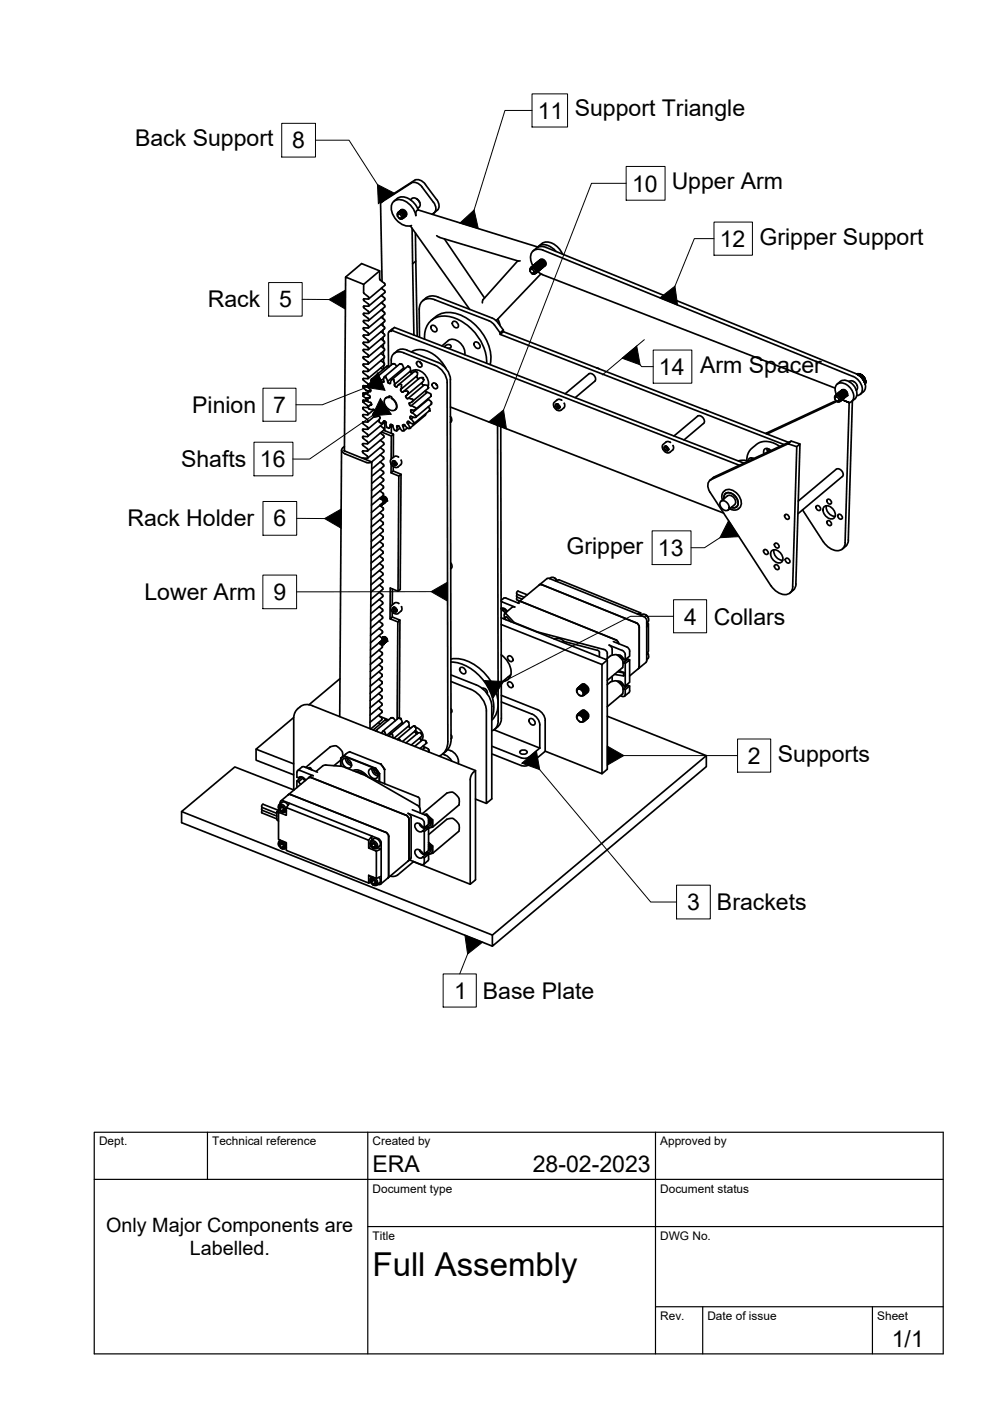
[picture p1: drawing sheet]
<svg xmlns="http://www.w3.org/2000/svg" width="210mm" height="297mm" viewBox="0 0 210 297" stroke-linecap="round" stroke-linejoin="round" font-family="sans-serif">
<!-- layer: Visible -->
<g fill="none" stroke="#000" stroke-width=".36">
<path d="M87.2 38.8a1.92 1.92 0 0 1 2.3 .9M87.9 38.3l-7.2 4.7 6.5-4.2M87.9 38.2a1.92 1.92 0 0 1 2.3 .9l2.4 3.2M89.5 39.7l2.4 3.2M73.3 58.7l3.4-2.8 3.8 1.5v1.8l1 .9M80.5 57.4l-3.4 2.9M80.7 43l.3 16.7M83.5 42.7a2.56 2.56 0 0 1 4 0l.7 .9 .5 .9M84.2 45.4l.3-.4 .7 .1 .4 .7-.2 .5M84.3 45.9l-.1-.5 .3-.2 .3-.1 .4 .3 .3 .7-.1 .3h-.5M84.4 45.5a.5 .5 0 0 1 .6 .1 .5 .5 0 0 1-.1 .7 .61 .61 0 0 1-.5-.8zM84.4 45a.86 .86 0 0 1 1 .3 .86 .86 0 0 1 .1 .9"/>
<path d="M84.4 45v.1M84.5 45l.5-.2 .6 .4 .2 .5-.2 .5M84.6 44.9a.85 .85 0 0 1 .9 .2 .85 .85 0 0 1 .2 1M84.6 46.2l.4 .2 .3-.5v.4l-.4 .1M84.7 44.9l.5-.2 .6 .4 .2 .6-.3 .3M84.8 44.8a.86 .86 0 0 1 .9 .2 .86 .86 0 0 1 .1 1M84.8 46.3l.1 .1M84.8 44.8h-.1M84.8 44.7l.6-.1 .5 .4 .2 .5-.2 .4M84.9 44.7a.86 .86 0 0 1 .9 .2 .86 .86 0 0 1 .2 .9M85 44.5h.1M85.1 44.5a.84 .84 0 0 1 .9 .3 .84 .84 0 0 1 .1 1"/>
<path d="M85.3 44.4l-.3 .2M85.3 45.9l-.1 .4M86.1 45.7h.1M87 47.9l12.6 17.7M87.3 42.1l-.3 .3M87.3 42.1a1.28 1.28 0 0 1 1.4 .4 1.28 1.28 0 0 1 .2 1.4M87.4 48.4l.4 22.6M88.1 49.4l.4 21.9M88.2 55.4l-.7 .5M88.2 45.7a4 4 0 0 0-4-3.3 1.83 1.83 0 0 0-1.1 2.5 4.1 4.1 0 0 0 3.7 3l.5-.1M88.3 42.2l.7 .7M88.7 44.5l-.5 .4v.8"/>
<path d="M88.7 44.5l25.3 7.9M88.9 43.9l-.4 .3M89 42.9h.1M91.9 42.9a1.57 1.57 0 0 1-.3 2.5M92.6 50l.6 .3M92.6 42.3a1.78 1.78 0 0 1 .1 2.3M92.7 44.6l-.7 .5M93.2 50.3l16.7 5h.4M94.2 50.6l8.5 12.6M109.8 55.3l-7.4 8.2M112.4 57.2l.2-.5 .7 .1 .4 .7v.3l-.2 .2M112.4 57.5v-.3l.2-.4 .7 .3 .3 .5-.1 .4-.2 .1-.5-.1"/>
<path d="M112.4 57.5v.1M112.5 57.2a.5 .5 0 0 1 .6 .1 .5 .5 0 0 1-.1 .7 .61 .61 0 0 1-.5-.8zM112.5 56.8h.1M112.5 56.8a.84 .84 0 0 1 1 .2 .84 .84 0 0 1 .1 .9M112.6 56.7l.5-.2 .5 .3 .3 .6-.2 .4M112.7 56.6a.87 .87 0 0 1 .9 .2 .87 .87 0 0 1 .2 1M112.7 56.6h.1M112.7 57.9l.5 .1M112.8 56.6l.4-.2 .7 .4 .2 .4-.2 .5M112.8 58h.1M112.9 56.5a.86 .86 0 0 1 .9 .2 .86 .86 0 0 1 .2 .9M112.9 56.5h-.1"/>
<path d="M112.9 56.4l.6-.1 .5 .3 .2 .5-.2 .5M113 56.4a2.33 2.33 0 0 1 .3-3.4 2.17 2.17 0 0 1 1.8 0l65.8 26.8a2.95 2.95 0 0 1 1.8 3.4l-.6 .6-.4 .1M113 56.4a.87 .87 0 0 1 1 .2 .87 .87 0 0 1 .1 .9M113 56.4h.1M113 53.2a2.21 2.21 0 0 1 2.8-.7l65.7 26.8a2.87 2.87 0 0 1 1.8 3.5l-.2 .2M113.1 56.3l.4-.2 .6 .3 .3 .5-.2 .5M113.2 56.2a.84 .84 0 0 1 .9 .2 .84 .84 0 0 1 .2 1M113.3 56.2l.4-.2 .5 .3 .4 .5-.3 .5M113.3 56.1a.87 .87 0 0 1 1 .2 .87 .87 0 0 1 .1 .9M113.3 56.1h.1M113.4 57.7l-.1 .4-.5-.1M113.4 57.7l-.1 .3"/>
<path d="M113.4 57.7l-.2 .3M113.4 56l.5-.1 .5 .3 .3 .5-.2 .5M113.5 56a.86 .86 0 0 1 .9 .2 .86 .86 0 0 1 .2 .9M113.5 56h.1M113.6 55.9l.5-.2 .5 .4 .3 .5-.2 .4M113.6 55.8a.87 .87 0 0 1 1 .2 .87 .87 0 0 1 .2 1M113.7 55.8l.5-.2 .6 .3 .2 .5-.2 .5M113.8 55.7a.84 .84 0 0 1 1 .2 .84 .84 0 0 1 .1 1M113.8 57.8h.1M113.9 55.6l.5-.1 .5 .2 .3 .6-.2 .5M114 55.5a.87 .87 0 0 1 .9 .3 .87 .87 0 0 1 .2 .9M114 57.6l-.1 .1"/>
<path d="M114 55.5v.1M114 52.4a2.25 2.25 0 0 1 3.1 .2l.8 .7M114 57.6l1 .6 62.1 24.1M114 55.5l.6-.2 .5 .3 .2 .5-.2 .5M114.1 55.4h.1M114.1 55.4a.84 .84 0 0 1 1 .2 .84 .84 0 0 1 .1 1M114.1 57.5h.1M114.2 52.2a2.5 2.5 0 0 1 3.8 0l.7 .8 .6 .9M114.2 55.4l.5-.2 .6 .4 .2 .4-.2 .5M114.3 55.3a.87 .87 0 0 1 .9 .2 .87 .87 0 0 1 .2 .9M114.3 55.3h.1M114.4 55.2l.5-.1 .6 .4 .2 .4-.2 .5"/>
<path d="M114.4 55.2a.84 .84 0 0 1 1 .2 .84 .84 0 0 1 .1 .9M114.4 57.2v.1M114.5 55.1a.81 .81 0 0 1 1 .2 .81 .81 0 0 1 .1 1M114.6 55l-.1 .1M114.6 57.1h.1M114.7 58.1l-9.5 9.9M114.8 57h-.1M115.1 56.7h.1M115.4 56.4v.1M115.7 56.2h-.1M77 75.7v.1M77 77.3v.1"/>
<path d="M77 77.4l.1 .2M77 75.8l.1 .2M77.1 78.7l-.1 .3 1 .8 .1 .4h-1l-.1 .2M77.1 77.6l.9 .6 .1 .4M77.1 62v-1.7l-3.8-1.6-.3 36.9M77.1 62l.1 .2M77.1 77.2l-.1 .1M77.1 76l.9 .7 .1 .4-1 .1M77.2 71l-.1 .3 .9 .8M77.2 69.9l.8 .7 .2 .3-1.1 .1M77.2 68.4l.8 .7M77.2 62.2l1 .9"/>
<path d="M78 75.2l.1 .4-1.1 .1M78 72.6l-.9-.1-.1 .2 .1 .3 1 .7v.3M78 72.1l.1 .4M78 69.5h-.9v.4M78 69l.1 .4M78.1 67.5v.5h-1l.1 .3M78.1 64.4l.1 .5h-1l-.1 .1 .1 .3 .9 .8 .1 .3M78.1 78.6l-1 .1M78.1 74l-1.1 .2 .1 .3 .9 .7M78.1 72.5l-.1 .1M78.2 69.4l-.2 .1M78.2 66.3l-.1 .2-.9-.1-.2 .1 .2 .3 .9 .7"/>
<path d="M78.2 63.1l-.1 .3-.9-.1-.1 .2 .1 .3 .9 .6M80.1 79.8l-.2 .2 .1 .7a.34 .34 0 0 1 .2 .3 .34 .34 0 0 1-.3 .3l-.2-.1M80.2 79.8l.6 .9 .5-.5M80.2 79.8h.1M80.7 78l.5 .3M80.8 74.9l.6 .5M80.8 71.8l.6 .5M80.8 73.4l.6 .5M80.8 68.8l.6 .5M80.8 70.3l.6 .5M80.8 65.7l.7 .6 .1 .3-3.5 2.9M80.8 67.3l.6 .4"/>
<path d="M80.8 62.6l.8 .7M80.8 64.2l.8 .5v.4l-3.5 2.9M80.9 61.1l.6 .5M81 61v.2M81.1 62.5v.3M81.1 64v.4M81.1 65.5v.4M81.2 67v.5M81.2 68.5v.6M81.2 70v.6M81.2 71.5v.7M81.3 73v.8"/>
<path d="M81.3 74.5v.8M81.3 76v.9l-.5-.4M81.3 77.5l.1 .7M81.4 75.4l.1 .2M81.4 76.9l.1 .2M81.4 72.3l.1 .5-3.4 2.9M81.4 73.9l.1 .3M81.4 69.2l.1 .5M81.4 70.8l.1 .4M81.5 67.7l.1 .2M81.5 75.6v.2M81.5 77.1v.2"/>
<path d="M81.5 69.7l-3.4 2.9M81.5 71.3l-3.4 2.8M81.5 60l.1 .2M81.5 61.6l.1 .2M81.5 75.8l-3.4 2.9M81.5 77.3l-3.5 2.9M81.5 74.2l-3.4 3M81.6 67.9l-.1 .2M81.6 62l-3.5 2.9M81.6 68.1l-3.5 2.9M81.6 63.3l-.1 .3-3.4 2.8M81.6 60.2v.2"/>
<path d="M81.6 61.8v.2M81.6 60.4l-3.4 3M81.6 62h.1M81.6 79.8l-.2 .2v.9a.29 .29 0 0 1-.3 .1 .29 .29 0 0 1-.2-.1M82.1 77.6h.2l.2 .2M82.1 77.6l-3.4 2.8a.78 .78 0 0 0 .3 1l.2 .4M82.1 77.6l-.1 .1M82.4 77.6l-.1-6.9 .3-.4h.4v-.3l73.8 28.6M83 77.4a2.32 2.32 0 0 1 .9-2.7l1.1-.1 .6 .2 6.6 2.6a4.4 4.4 0 0 1 2.6 3.7l.2 76.1a3.1 3.1 0 0 1-1.9 3.1M83 70l.6-.6 74.1 28.8M83.2 77.2h.1M83.2 77.2l-3.2 2.7"/>
<path d="M83.4 69.6l-.9 .7M83.4 77.1h.3l.4 .6M83.5 77.1l-.3 .1M84.2 74.4l-.7 .6M84.8 77.1v.1M84.8 77.1l.3 .1M84.8 77.1l-3.3 2.8M85 77.2l.3 .1 .3 .7-3.4 2.9-.4-1.1M85.6 78v.2M85.6 78.2l.1 .1M86.3 74.2l6.5 2.6M86.3 74.2a2.05 2.05 0 0 0-2.1 .2"/>
<path d="M86.5 77.6l.3 .2M86.5 77.7l-3.4 2.8M86.7 77.8a.47 .47 0 0 1 .4 .7v.1l-3.4 2.9-.2-1M87.1 78.6l.1 .4M87.1 78.9a2.05 2.05 0 0 1 3.1 .7 2.55 2.55 0 0 1 .6 2.3M87.1 79l.3 .2M87.2 79h.1M87.2 74.6l.6-.3 1.1-.2 1 .1 1.1 .4 1.8 1.3 .9 .9 .9 1.3M87.4 79.2h.1M88.1 78.7l.4 .3M88.2 78.8l-.1-.1-.3 .1-3.4 2.9M88.3 78.9h.1"/>
<path d="M88.3 78.9a.45 .45 0 0 1 .1 .8l-3.4 2.8 .1-.9M88.4 76.7a.69 .69 0 0 1 .9 .2 .69 .69 0 0 1-.1 1 .83 .83 0 0 1-.8-1.2zM88.4 79.7l-.1 .2 .3 .3M88.9 65.5v6M88.9 65.6a2.15 2.15 0 0 1 3.3-2.1l11.8 4.7 .6 .4 1.4 2M89.1 76.8l.3 .4M90 71.9a4.2 4.2 0 0 1 5.4-4.8 10.6 10.6 0 0 1 7.8 9.9M91.5 69a.85 .85 0 0 1 .9 .3 .85 .85 0 0 1 .1 1 .85 .85 0 0 1-.9-.3 .85 .85 0 0 1-.1-1zM92.4 67.2l-1 .7M92.4 67.2a5.5 5.5 0 0 1 6.3 .1 10.6 10.6 0 0 1 5.4 9.1l-.2 .9M92.8 63l11.9 4.6 .8 .8 1.2 1.6v.3l60.5 23.5M92.8 63l-.9-.3a2.56 2.56 0 0 0-2.3 1.1"/>
<path d="M92.9 76.8a4.4 4.4 0 0 1 2.6 3.7M93.7 73.3l1.4-1.1a2.31 2.31 0 0 1 3 1.2 2.5 2.5 0 0 1 .4 1.8M94.4 73.6v-.3l.4-.2 .7 .1 .2 .2-.2 .3-.6 .1M96.1 68.2a.85 .85 0 0 1 .9 .3 .85 .85 0 0 1 0 1 .85 .85 0 0 1-.9-.4 .85 .85 0 0 1 0-.9zM100.7 72.5a.85 .85 0 0 1 .9 .4 .85 .85 0 0 1 0 .9 .85 .85 0 0 1-.9-.3 .85 .85 0 0 1 0-1zM102.4 63.5l-.1 .7M105.5 67.7l.5 1.3M106 70.9l60.2 23.3M106.7 70l-.7 .6v.3l.7-.6M126.5 78l.5 .2M181.7 79.3a1.65 1.65 0 0 1 1.7 2.1M181.7 79.3h.1"/>
<path d="M181.7 79.4l.2-.1zM181.8 79.3h-.1M181.8 79.3h.1M181.9 79.3h-.1M181.9 79.3h.2l-.2 .1M181.9 79.3l-.1 .1M181.9 79.3h.1M182 79.3h.1M182.1 79.6l.2-.3zM182.1 79.3h.1M182.1 79.3l-.2 .1M182.1 79.6l.3-.2z"/>
<path d="M182.2 79.3l-.2 .2M182.2 79.3h.1M182.2 79.3l-.2 .2 .3-.2M182.3 79.3h.1M182.3 79.3v.1M182.3 79.7l.3-.2zM182.3 79.4h.1M182.3 79.3l.2 .1M182.4 79.4l-.2 .2M182.4 79.4h.1M182.5 79.4l-.3 .2M182.5 79.4h.1"/>
<path d="M182.5 79.9l.3-.2zM182.5 79.4l-.3 .3M182.5 79.4v.1M182.5 79.4l-.2 .3M182.6 79.5h.1M182.6 79.4v.1M182.6 79.5l-.2 .3M182.6 79.5l.1 .1M182.7 79.5h.1M182.7 79.6l-.3 .2M182.7 79.5l.7 .8M182.7 79.5l.1 .1"/>
<path d="M182.8 79.6l-.4 .2M182.8 79.6l-.3 .3M182.8 79.6v.1M182.8 79.6h.1M182.9 79.7h.1M182.9 79.7l-.3 .3 .3-.3M182.9 79.7l-.3 .3M182.9 79.7l.1 .1M182.9 79.7v.1M183 79.8l-.4 .2M183 79.8l-.4 .3M183 79.8h.1"/>
<path d="M183 79.8l-.3 .3M183 79.8l-.3 .3 .3-.2M183 79.8l.1 .1M183.1 79.9l-.3 .3M183.1 79.9l-.3 .3 .3-.3 .1 .1M183.1 79.9l.1 .1M183.2 80v.1M72.4 95.4l-.4 56.5M73 94.6a.79 .79 0 0 0-.6 .9 .79 .79 0 0 0 .7 .7M73 95.5l-.1 .1 5.9 2.3M73.1 96.2l4.6 1.9h.6l.5-.2M76.9 91.1v.1"/>
<path d="M76.9 92.6v.1M76.9 92.7l.1 .2M76.9 91.2l1.1 1.1-.1 .2h-.9M76.9 89.6l.1 .3 1 .8M76.9 88v.1M76.9 88.1l1.1 1.1-.1 .3h-.9M76.9 84.9v.2M76.9 85l.1 .2M76.9 81.9v.1M77 82l.1 .2M77 80.4l1 1 .1 .3M77 92.9l1 .9"/>
<path d="M77 92.5l-.1 .1M77 85.3l.6-.4 1 .4 .2 .4M77 89.4l-.1 .2M77 87.9l-.1 .1M77 86.4l-.1 .1 .1 .3 .9 .7 .1 .3-1 .1M77 84.8l-.1 .1M77 83.7l-.1 .3 1.1 .8h-1M77.1 81.8l-.1 .1M77.1 82.2l.9 .7 .1 .3-1.1 .1 .1 .4M77.1 81.8h.9M77.5 84.9l-.5 .4 .9 .7M77.5 83.3l.8 .5"/>
<path d="M77.5 83.3l-.5 .4M77.5 81.8l-.4 .4M77.6 81.8l-.6 .5M77.6 83.4l-.7 .6M77.8 81.8h.1M77.8 81.8l.5 .6a.38 .38 0 0 1 .3 .3 .38 .38 0 0 1-.1 .4l-.3-.1M77.9 86l.1 .4h-1M78 93.8l-.1 .3-1 .1 .1 .3 1 .7-.1 .4h-.9l-.1 .1 .1 .3 .9 .8 .1 .2-1.1 .2M78 90.7l-.1 .3-1 .1M78 86.4l.3 .3 .8 .1M78 81.5l.7 .3 .4-.3M78.1 81.7l-.1 .1"/>
<path d="M78.3 83.8l.2 .5-.4 .1M78.4 84.1l-.3 .3h-.5M78.6 82.6l-.4 .4-.7-.2M78.7 85.9h-.2M78.7 81.8l.1 .1M78.7 85.6l-.5 .5M78.8 85.7l-.8 .5M78.8 85.7l-.1 .2M78.8 97.9l-.4 56.6M78.9 80.3l.7 .7 .4-.3M79.1 86.8l.2 .1M79.2 81.8l-.4 .1"/>
<path d="M79.3 86.9l-1.3 1M79.3 87.5l.2-.2-.1 .1a.53 .53 0 0 0-.1 .9 .53 .53 0 0 0 .8-.1M79.3 88.3l-1.3 1.2M79.4 86.9l.1 .5M79.5 87.4h-.1M79.6 81l.1 .2M80.1 88.2h.2M80.1 88.2l-.1 .1M80.3 88.2a.49 .49 0 0 1 .1 .8v.5a.4 .4 0 0 0 .3 .3 .4 .4 0 0 0 .5-.2l.1-.3h.3M80.4 88.9l-2.4 2.1M80.6 99.5l.6 .5M80.6 96.4l.7 .6v.3l-2.5 2.1"/>
<path d="M80.6 97.9l.6 .5M80.6 93.4l.8 .6M80.6 94.9l.7 .5v.4M80.6 90.3l.7 .4M80.6 91.8l.7 .5M80.8 80.7l.1 .2M81.2 99.9l.1 .5M81.2 98.4l.2 .2M81.3 90.7l.1 .2M81.3 92.3l.1 .2M81.3 98.9l-2.5 2.1M81.3 95.8l-2.5 2.1"/>
<path d="M81.3 91.2l2.1 .9-.4 .3-2.1-.8M81.3 98.6v.2M81.3 91.2l-3.3 2.9M81.3 92.8l-3.4 2.8M81.4 98.8l-.1 .1M81.4 94l-.1 .3-3.4 2.8M81.4 90.9v.2M81.4 92.5v.2M81.4 91.1v.1M81.4 92.6v.1M81.4 89.4v.2M81.4 89.4h.1"/>
<path d="M81.4 89.6l-3.4 2.9M81.5 89.3l-.2 .1M81.5 89.3l-.4 .3M82.4 90.8l-.4-.2-.1-1.1-.3-.2v2M82.5 84.2h-.5l-.3 .2M82.7 90.1l-.3 .7M82.7 90.1a.63 .63 0 0 1 .7 .7l.3 .5h.4M82.9 98.4v1.9l1.7 .6-.2 24.5M83 90l-.3 .2M83 92.4l-.1 5M83 90.4v1.5M83 84.4l.5 .4 .5 .7a1.07 1.07 0 0 1-.2 1.4"/>
<path d="M83.1 84.4l-.1-.3-.5-.2v.4a.91 .91 0 0 0-.9 .4 .91 .91 0 0 0 0 1 1.75 1.75 0 0 0 2.2 1.2 1.62 1.62 0 0 0-.8-2.4M83.2 97.8a.57 .57 0 0 1 .8 .2 .57 .57 0 0 1-.1 .7 .69 .69 0 0 1-.7-.9zM83.2 90.2l-.8 .6M83.3 80.4l-.3 .1-.2 .4a.27 .27 0 0 1-.1 .4 .27 .27 0 0 1-.3-.1l-.2-.3M83.4 98.9v1M83.4 92.1v4.9M83.5 80.5h.1M83.5 97.8l.2 .4M83.5 97.7h.1M83.6 97.7l.4 .6M83.7 81.5v.4M83.7 98.2l.3 .1"/>
<path d="M83.7 81.9h.1M83.8 81.9l.2 .1M83.8 97.8h-.1a.36 .36 0 0 0-.5 .1 .36 .36 0 0 0 .2 .5l.2 .1a.32 .32 0 0 0 .4 .1 .32 .32 0 0 0 .1-.5M84 98.3l.1 .1M84 82h.1M84 98.3h.1M84.5 96.9l-.7-.2-.8 .6a1.18 1.18 0 0 0 .1 1.3 1.18 1.18 0 0 0 1.3 .4l.7-.7-.1-.7M84.5 96.9h.1M84.5 90.3l-.3 .3M84.8 90.8l-.7 .5M85 81.5l-.5 .1-.3 .4h-.2M85 82.5v.4"/>
<path d="M85 82.9l.2 .2M85.1 81.6h.1M85.4 90.3l.3 1M85.4 90.1v.2M85.6 90l.6 .6a.45 .45 0 0 0 .6 .2l.2-.1M85.6 90l-.2 .1M85.7 91.3a.85 .85 0 0 1-1.1-.8l-.2-.2h-.3v1M85.8 90.2l-.4 .3M86.3 89.5l.1 .2M86.4 89.5a.36 .36 0 0 1 .6 .1l.5 .3 .3-.1M86.4 89.7l.6 1M86.4 90.7l-.7 .6"/>
<path d="M86.4 82.9l-1.2 .2M86.6 83.1l-.3 .6a.46 .46 0 0 0-.2 .6 .46 .46 0 0 0 .7 .2l.7 .1M86.6 83.1h.1M86.8 85.6a.8 .8 0 0 0 .8 .6l.6 .3M86.9 89.6l-.4 .3M86.9 88.5l.1 .2M87 88.8l.9 .8M87.1 87l.1 .5 1.1 .7M87.6 84.8l-.2 .3-.7 .5M87.6 88.5l-.4 .4M87.8 89.8h.1M88.2 86.6l-.2 .3-.9 .1"/>
<path d="M88.3 88.3l-.5 .2-.8-.3-.1 .3M88.6 80.2l.2 .1M89.4 81.2a.73 .73 0 0 0 1 .5l.3 .1v.2M89.6 80.1l.3 .4M89.6 80.2a.43 .43 0 0 0-.7 0l-3.4 2.8M89.7 80.4h.1M89.7 80.4l.2 .1-.3 .5-3.4 2.8M89.9 81.6l-3.4 2.9M90.2 82.8v.2M90.2 83l.4 .2a.58 .58 0 0 1 .7 .6M90.3 87.7l-.2 .4-3.1 2.6M90.6 83.2l-3.4 2.8"/>
<path d="M90.7 84.6l.3 .2a.6 .6 0 0 1 .5 .7M90.7 81.8l.2 .4M90.8 82.1v.1M90.8 86.2l.3 .5-.1 .3M90.8 82.2l-.1 .2-3.4 2.8M90.8 84.7l-3.4 2.8M91.1 86.9l-3.3 2.9M91.4 83.6v.4M91.4 84h.1M91.4 84l-3.3 2.8M91.4 85.7h.1M91.5 85.7h.1"/>
<path d="M91.5 85.7l-3.3 2.7M91.5 85.4v.3M91.7 81.3a.69 .69 0 0 1 .9 .2 .69 .69 0 0 1-.1 .9 .83 .83 0 0 1-.8-1.1zM92.4 81.3l.3 .4M95.5 80.5l.1 76.2M95.5 88.3a.84 .84 0 0 1 0 1.2M95.5 86.3l57.9 22.5M105.5 90.2l.1 62.6a2.06 2.06 0 0 1-1.3 2.2M106.2 90.5l.1 61.8-.1 .8a2.98 2.98 0 0 1-1.3 1.5M117.8 85.7a.57 .57 0 0 1 .7 .2 .57 .57 0 0 1 0 .8 .69 .69 0 0 1-.7-1zM118.1 85.6l.1 .3M118.2 85.7v.2"/>
<path d="M118.2 85.9l.5 .4M118.3 85.8l-.4-.1a.51 .51 0 0 0 .3 .8 .3 .3 0 0 0 .4 0 .3 .3 0 0 0 0-.4M119.1 84.8l-.8-.1-.7 .6a1.18 1.18 0 0 0 .1 1.3 1.18 1.18 0 0 0 1.3 .4l.7-.7-.1-.8M119.8 83.5l5-4.2a1.09 1.09 0 0 1 1.2 .3 1.09 1.09 0 0 1 .1 1.2l-4.1 3.5M140.9 94.7a.57 .57 0 0 1 .7 .2 .57 .57 0 0 1-.1 .7 .69 .69 0 0 1-.6-.9zM141.1 94.6h.1M141.2 94.6h.1M141.2 94.7l.1 .2M141.2 94.6l.1 .3M141.3 94.9l.1 .2 .4 .2M141.3 94.9l.4 .3M141.4 94.7a.34 .34 0 0 0-.5 .1 .34 .34 0 0 0 .1 .5l.2 .1a.32 .32 0 0 0 .4 .1 .32 .32 0 0 0 .1-.5"/>
<path d="M142.2 93.8l-.5-.2-.5 .1-.7 .6-.1 .6 .4 .7 .7 .4 .5-.1 .6-.5a.79 .79 0 0 0 .1-.9M142.9 92.4l5-4.2a1.09 1.09 0 0 1 1.1 .4 1.09 1.09 0 0 1 .2 1.2l-4.2 3.5M149.6 87l.5 .2M156.5 97.7l1.3-.1 .9 .2M159.3 97.1l.1 .3M159.8 97.2h-.1M159.8 97.2a.69 .69 0 0 0-.7-.1 .69 .69 0 0 0-.5 .6M162.6 95.1l.2 .7M163 95.2l.1 .5M163.4 95.5a.8 .8 0 0 0-.9-.4 .8 .8 0 0 0-.6 .8l.1 .3M165.3 94.6a4.2 4.2 0 0 0-4.9-.4l-1.5 1.4-.4 .8-.2 1.3M167.1 94.1l.7-.6 1.8 .6-.7 .6z"/>
<path d="M167.1 94.1l-16.3 7.6a1.79 1.79 0 0 0-.2 2.7l12.9 19.8a3.3 3.3 0 0 0 3.7 1.7 1.66 1.66 0 0 0 .9-1.5M167.8 93.5l-16.4 7.6-.9 .8M168.9 94.7l-.8 29.7M169.6 94.1l-.9 29.7M177 84.2l.1-.3 .2-.2 .6 .2 .5 .7-.2 .5M177.1 84.7l-.1-.6 .2-.2 .4 .1 .6 .5v.4l-.1 .3M177.1 84.3a.5 .5 0 0 1 .6 .1 .5 .5 0 0 1 0 .7 .61 .61 0 0 1-.6-.8zM177.1 83.8a.85 .85 0 0 1 1 .2 .85 .85 0 0 1 .2 1M177.2 83.8l.5-.2 .6 .4 .2 .5-.2 .4M177.3 84.9l-14.9 7M177.3 83.7h.1M177.3 83.7a.87 .87 0 0 1 1 .2 .87 .87 0 0 1 .1 .9"/>
<path d="M177.3 85h.1M177.4 83.7a1.56 1.56 0 0 1 .7-2.5 2.96 2.96 0 0 1 2.8 3.5l-.5 .5-.3 .2M177.4 83.6l.4-.1 .6 .3 .3 .5-.2 .5M177.5 83.6a.85 .85 0 0 1 .9 .2 .85 .85 0 0 1 .2 .9M177.5 81.5a2.05 2.05 0 0 1 3.5 .2 2.13 2.13 0 0 1 .3 2.9M177.5 83.5l.5-.2 .6 .4 .3 .6-.3 .4M177.6 83.4a.87 .87 0 0 1 1 .2 .87 .87 0 0 1 .2 1M177.6 83.4h.1M177.7 83.4l.5-.2 .6 .4 .2 .5-.2 .4M177.8 83.3h.1M177.8 83.3a.86 .86 0 0 1 .9 .2 .86 .86 0 0 1 .2 .9M177.9 83.2l.4-.1 .6 .3 .3 .6-.2 .4"/>
<path d="M177.9 83.1a.87 .87 0 0 1 1 .3 .87 .87 0 0 1 .2 .9M177.9 83.1v.1M178 84.7v.3l-.1 .2-.4-.1-14.9 6.9M178 84.7l-.1 .4-.5-.1M178 84.7l-.1 .3M178 83.1l.5-.2 .6 .4 .2 .5-.2 .5M178.1 85.1h-.5M178.1 83a.85 .85 0 0 1 1 .2 .85 .85 0 0 1 .1 1M178.2 83l.5-.2 .6 .4 .2 .5-.2 .4M178.2 85h.1M178.3 82.9a.87 .87 0 0 1 .9 .2 .87 .87 0 0 1 .2 1M178.3 82.9h-.1"/>
<path d="M178.4 82.8l.5-.1 .6 .4 .1 .6-.2 .3M178.4 82.8h.1M178.4 82.8a.86 .86 0 0 1 1 .2 .86 .86 0 0 1 .1 .9M178.4 84.8v.1M178.5 82.7a.83 .83 0 0 1 .9 .2 .83 .83 0 0 1 .1 1M178.5 84.7l1.5 .7zM178.5 82.7h.1M178.8 84.6h-.1M178.9 84.4v.1M179.1 84.3h-.1M179.4 84.1h.1M179.5 83.9h.1"/>
<path d="M180 80.9a1.26 1.26 0 0 1 1.5 .3 1.26 1.26 0 0 1 .1 1.5M180 85.4h.1M180 85.4l-.8 29.7M180.7 85l-.8 29.5M181.1 80.9h.1M181.3 84.6l-.7 .5M181.6 82.7h-.1M181.7 81.7h.1M182.8 80.2l.4-.2zM183.1 83l-.7 .6M183.2 80.1l-.3 .2M183.2 80.1h.1"/>
<path d="M183.2 80.1l-.3 .3 .4-.3M183.2 80.1l.1 .1M183.3 80.1l-.4 .3M183.3 80.1v.1M183.3 80.2l-.3 .2M183.3 80.2l-.3 .3M183.3 80.2v.1M183.3 80.3l-.3 .3 .4-.2M183.3 80.3l-.3 .2M183.3 80.3v.1M183.4 80.3v.1M183.4 80.4l-.3 .2 .3-.2"/>
<path d="M183.4 80.4h.1M183.4 80.5l-.3 .2 .3-.2M183.4 80.5l-.3 .2M183.4 80.5h.1M183.4 80.5l-.2 .3M183.4 80.5l.1 .1M183.5 80.5l-.3 .3 .3-.2M183.5 80.5l-.1 .1M183.5 81.3h-.1M183.5 81.2l-.1 .2zM183.5 80.6l-.3 .3 .3-.2M183.5 80.7l-.3 .2"/>
<path d="M183.5 81.1h.1M183.5 80.8v.1M183.5 80.6v.1M183.5 80.7v.1M183.5 80.7l-.3 .2 .3-.1M183.5 80.8l-.2 .2M183.5 81.1l-.1 .1M183.5 81h.1M183.5 80.7h.1M183.5 81.2v.1M183.5 80.8h.1M183.5 80.9l-.2 .2"/>
<path d="M183.5 81l-.2 .2M183.5 81.1l-.2 .1M183.5 81v.1M183.5 80.9l-.2 .1M183.5 80.9v.1M80.5 119.4l.6 .5M80.5 116.4l.7 .5v.3M80.5 117.9l.7 .5v.4l-2.5 2.1M80.5 114.8l.7 .6v.4M80.5 113.3l.6 .5M80.5 111.8l.7 .5v.3M80.5 110.2l.6 .5"/>
<path d="M80.5 108.7l.7 .5 .1 .4-2.6 2.1M80.5 107.2l.7 .4M80.6 104.1l.6 .5M80.6 105.6l.6 .5M80.6 107.2h.1M80.6 101l.7 .7M80.6 102.6l.6 .4M80.6 107.1v.1M80.7 107v.3M80.8 105.8l.6 .3v.6M80.8 107l-.1 .3M80.8 105.8l.6 .4v.4l-.1 .2"/>
<path d="M80.8 107.2l.1-.3-.2 .3M80.8 107.2h.1M80.8 105.6a.6 .6 0 0 1 .8 .1 .6 .6 0 0 1 0 .8M80.9 105.6l.3-.1 .4 .2 .2 .4-.1 .4M80.9 105.6h.1M80.9 107.1l.1-.3-.1 .4M80.9 105.5a.62 .62 0 0 1 .8 .1 .62 .62 0 0 1 .1 .8M81 105.5h.1M81 105.5l.4-.1 .4 .3 .1 .3-.1 .3M81 107h.1M81 105.4a.61 .61 0 0 1 .8 .1 .61 .61 0 0 1 .1 .8M81.1 119.9l.1 .4"/>
<path d="M81.1 105.4l.3-.1 .5 .3 .1 .3-.1 .3M81.1 106.7l-.1 .3M81.1 105.4h.1M81.1 106.9h.1M81.1 113.8l.1 .4M81.2 110.7v.5l-2.5 2M81.2 115.8l-2.5 2.1M81.2 117.3l-2.5 2.1M81.2 106.1l.1 .2M81.2 107.6l.1 .2M81.2 105.3a.63 .63 0 0 1 .7 .2 .63 .63 0 0 1 .1 .7M81.2 103l.1 .2"/>
<path d="M81.2 104.6l.1 .4M81.2 106.6l-.1 .4M81.2 117.2v.1M81.2 106.6v.3M81.2 112.6l-2.5 2.2M81.2 114.2l-2.5 2.1M81.3 105l-2.5 2.1M81.3 106.3l.1 .3-.2 .2M81.3 106.3v.4l-.1 .2M81.3 106.3v.2M81.3 107.8v.2M81.3 100.4l-2.5 2.1"/>
<path d="M81.3 102l-2.5 2M81.3 106.5l-2.5 2.2M81.3 108l-2.6 2.2M81.3 103.2v.3l-2.5 2.1M81.3 104.9v.1M81.3 101.7v.2M81.5 106.6l.1-.3-.2-.4-.3-.2h-.4h.3l.4 .3 .2 .4-.2 .3M81.5 106.6h.1M81.6 106.5h.1M81.6 106.5l.1-.3-.3-.5-.3-.1-.3 .1a.62 .62 0 0 1 .7 .1 .62 .62 0 0 1 0 .8M81.9 106.2v.1M82.9 100.3l.5-.4 1.6 .6"/>
<path d="M84.6 100.9l.4-.4-.1 24.5-.5 .4-1.7-.7v6.5M95.6 119.3a.87 .87 0 0 1 .1 1.2M152.9 106.2a1.28 1.28 0 0 1 1.4 .5 1.28 1.28 0 0 1 0 1.5 1.28 1.28 0 0 1-1.3-.5 1.28 1.28 0 0 1-.1-1.5zM153.2 106l-.2-.8 .4-.9a1.65 1.65 0 0 1 2.6 .1 2.43 2.43 0 0 1 .7 3.3l-.8 .4-1.2-.2M153.5 105.7a1.06 1.06 0 0 1 .5-1.2 1.06 1.06 0 0 1 1.3 .2 2.02 2.02 0 0 1 1 2.7 1.07 1.07 0 0 1-1.3 .2M153.8 104.6v.1M154.2 105.2l-1.4 1.1M154.2 105.1a1.28 1.28 0 0 1 1.4 .4 1.28 1.28 0 0 1 .2 1.5M155.7 107l-1.3 1.1M156.2 107.4h.1M156.2 107.4l-.1 .1M162 116.6a.59 .59 0 0 1 .7 .2 .59 .59 0 0 1-.1 .8 .7 .7 0 0 1-.6-1z"/>
<path d="M163.6 116.8a1.76 1.76 0 0 1 2.3 2.1 1.17 1.17 0 0 1-2-.2 1.55 1.55 0 0 1-.3-1.9zM164.1 116.6a2 2 0 0 0 1.9 2.2M164.3 119.8a.59 .59 0 0 1 .7 .2 .59 .59 0 0 1-.1 .8 .7 .7 0 0 1-.6-1zM164.3 115.3a.59 .59 0 0 1 .7 .1 .59 .59 0 0 1-.1 .8 .7 .7 0 0 1-.6-.9zM166.4 109.2a.59 .59 0 0 1 .8 .1 .59 .59 0 0 1-.1 .8 .7 .7 0 0 1-.7-.9zM166.6 118.5a.59 .59 0 0 1 .7 .1 .59 .59 0 0 1-.1 .8 .7 .7 0 0 1-.6-.9zM170.2 108.1l4.4 6.8M173.1 107.3a.59 .59 0 0 1 .7 .2 .59 .59 0 0 1-.1 .7 .7 .7 0 0 1-.6-.9zM174.6 114.9a3.3 3.3 0 0 0 3.8 1.7 1.66 1.66 0 0 0 .8-1.5M174.7 107.4a1.76 1.76 0 0 1 2.3 2.1 1.17 1.17 0 0 1-2-.1 1.55 1.55 0 0 1-.3-2zM175.2 107.2a2 2 0 0 0 1.9 2.3M175.4 110.5a.59 .59 0 0 1 .7 .2 .59 .59 0 0 1-.1 .7 .7 .7 0 0 1-.6-.9z"/>
<path d="M175.4 105.9a.59 .59 0 0 1 .7 .2 .59 .59 0 0 1-.1 .8 .7 .7 0 0 1-.6-1zM177.7 109.1a.59 .59 0 0 1 .7 .2 .59 .59 0 0 1 0 .8 .7 .7 0 0 1-.7-1zM178.6 101l-9.4 7.9M178.6 101a1.09 1.09 0 0 0-.1-1.2 1.09 1.09 0 0 0-1.2-.3l-8.1 6.7M179.3 115.8l-.7 .6M179.9 114.5l-.2 .8-.4 .5M80.3 137.8l.6 .5M80.3 139.4l.6 .5M80.3 134.8l.7 .5M80.3 136.3l.7 .5M80.4 131.7l.7 .7M80.4 133.3l.7 .5v.3l-2.5 2.2"/>
<path d="M80.4 130.2l.7 .5v.4M80.4 128.6l.6 .5M80.4 125.6l.7 .5 .1 .4-2.6 2.1M80.4 127.1l.7 .6v.3l-2.5 2.1M80.4 124l.7 .6 .1 .3-2.6 2.2M80.4 122.5l.6 .5M80.5 121l.6 .4M80.5 136.2l.3 .5-.3-.5M80.5 136.5l-.1-.2 .2 .2M80.6 136.1l.3 .7M80.6 136.1l.4 .7M80.7 136a.63 .63 0 0 1 .3 .8"/>
<path d="M80.7 136a.62 .62 0 0 1 .3 .8M80.9 135.8l.4 .5-.2 .4M80.9 135.8l.4 .5-.1 .4M80.9 139.9l.1 .4M81 136.8l.1 .2M81 138.3l.1 .2M81 135.7l.4 .5-.1 .4M81 137.3l-2.5 2M81 138.8l-2.5 2.1M81 129.1l.1 .2M81 135.2l.3-.1 .5 .3 .2 .4-.1 .3M81 135.7l-2.5 2.1"/>
<path d="M81.1 136.8l.1-.4-.4-.5 .4 .5-.2 .4M81.1 137v.2M81.1 138.5l-.1 .2M81.1 131.1l-2.5 2.1M81.1 132.7l-2.5 2M81.1 121.4l.1 .2M81.1 123l.1 .2M81.1 137.2h-.1M81.1 138.7l-.1 .1M81.1 135.5l.5 .4-.1 .5M81.1 135.5l.5 .4v.4l-.1 .1M81.1 135.5v.1"/>
<path d="M81.1 135.4l-.1-.2h.3l.4 .3 .2 .4-.1 .3M81.1 135.6v.1M81.1 132.4v.3M81.1 135.2a.61 .61 0 0 1 .8 .1 .61 .61 0 0 1 0 .7M81.1 129.3v.2M81.1 129.5l-2.5 2.2M81.2 121.7v.1M81.2 123.2v.2M81.2 121.8l-2.5 2.2M81.2 123.4l-2.6 2.1M81.2 120.3l-2.5 2.2M81.3 135.1h.3l.3 .2 .2 .3-.1 .4a.62 .62 0 0 0-.1-.8 .62 .62 0 0 0-.7-.1"/>
<path d="M81.4 136.5h.1M81.4 136.5v-.6l-.3-.3 .4 .6-.1 .3M81.6 136.3l.1-.4-.1-.3-.6-.3 .6 .4 .1 .4-.1 .2M81.8 136.2h.1M81.8 136.1a.6 .6 0 0 0-.1-.7 .6 .6 0 0 0-.7-.1h.3l.4 .3 .2 .4-.2 .2M82.7 131.2l.5-.4 1.6 .7-.5 .4zM83.2 129.7v1.1M83.2 124.9v3.4M83.3 128.8a.57 .57 0 0 1 .7 .2 .57 .57 0 0 1-.1 .7 .69 .69 0 0 1-.6-.9zM83.6 128.8h.1M83.6 128.8l.1 .2M83.7 129l.1 .3"/>
<path d="M83.7 129l.5 .4M83.8 128.8h-.1a.35 .35 0 0 0-.4 .2 .35 .35 0 0 0 .1 .5l.2 .1a.31 .31 0 0 0 .4 0 .31 .31 0 0 0 .1-.4M83.8 129.3l.4 .1M84.3 131.9l-.1 20.6M84.5 127.9l-.6-.1-.9 .6a1.18 1.18 0 0 0 .2 1.3 1.18 1.18 0 0 0 1.2 .4l.8-.7-.1-.8M84.5 127.9l.1 .1M84.8 131.5l-.1 20.8M95.6 139.7a8.4 8.4 0 0 1 7.7 3.6 8.4 8.4 0 0 1 1.9 8.2l-.9 1.2M95.7 120.5l-.1 .1M106.3 129h.6l.7 .6M106.3 129.1l.8 .9M106.3 131l22.5 8.9v23.2l-1.2 .9"/>
<path d="M106.3 132.4l21.3 8.5M106.3 127.5l.1 .1M106.3 138.8a4.4 4.4 0 0 1 1.9 4.6 1.72 1.72 0 0 1-1.6 1.1M106.4 127.6l2.8 1.1h-.6M106.9 131.1v-.7l.2-.4 1.9 2M107 129.2l.4 .5M107 129.2l-.4-.2-.2 .2M107 129.2l-.3 .3M107.1 131.2l.2 .2M107.1 131.2h-.2M107.3 126.8l2.8 1.1M107.3 130.8l-.4 .3"/>
<path d="M107.3 126.8h-.4l-.6 .5M107.3 130.8h.1M107.4 130.8l1 1M107.7 139.2a.69 .69 0 0 1 .9 .2 .69 .69 0 0 1-.1 .9 .83 .83 0 0 1-.8-1.1zM108.6 128.7l-1.6 1.4M109 132.1l4.9 1.9M109.6 126l1.6 .6M109.7 126l-.1 .6 1.1 .4M109.7 126.6l-.2 .5 .7 .3M109.8 125.3l2 .8M109.8 125.3l-.2 .3v.4M110 127.6h.5l20 8"/>
<path d="M113.9 134l14.1 3.7M114.4 124l1.6-1.3 .5-.1 20 8.1M114.4 124l-4.7 3.8M114.9 124l20.2 8.2 .4 .7v8.5M114.9 124h-.5M116.5 122.7a.9 .9 0 0 1 1.6 .4M117.4 135.4l.3 .1M117.6 122.6h.1M117.7 122.6l.4 .5M117.7 135.5a1.48 1.48 0 0 1 1.8 .5M117.8 123.2l.7-.3 17.3 7v.6M119.5 136l7.2 1.9 .4 .4v1"/>
<path d="M119.5 136l-.2 .2M128 137.7a.98 .98 0 0 1 .8 .8v1.1M128.5 139.8l1-.8 1.2-.2 1.1 1 .3 .7-.1 1-3.2 2.8M128.8 139.9l-1.2 1M129.1 136.8l2.8 1.1a1.04 1.04 0 0 1 .7 .9v1.1l.9-.8v-1M129.2 136.8l.4 .3 .2 .6M129.8 137.7v1.2M130 136l2.9 1.1 .4 .4 .2 .6M130.5 135.6l.5 .4 .2 .5M130.9 138.9l.7 .1 .6 .7 .4 .2M131.5 138.9l.6 .9 .8 .1M133.5 139.9l-.4-.2-.9 .8 .4 .2"/>
<path d="M135.8 129.9l-.6 .3M136.1 130.3l-.2 .2M136.1 130.3a1.09 1.09 0 0 1 1.1 .4 1.09 1.09 0 0 1 .2 1.2M136.5 130.7l.4 .4 .2 .5M136.9 130.4h.1M137 130.4l.5 .6M137.1 131.6v8.5l-.1 .3-1.6 1.3M137.4 131.9l-.3 .2 .4 .2v5.8l-.4 .7M137.4 139.6l-.3 .2M137.5 138.8l-.2-.3a.87 .87 0 0 1 .1 1.1M137.5 132.3l-.4 .7M168.8 123.8l-.1 .4a2.32 2.32 0 0 1-1.2 1.5"/>
<path d="M54.3 158.8v2.4l8 3.1M62.3 152.1l-8 6.7 8 3.2M66.2 149.6l34.6 13.8v23.1l-1.1 1-12-4.8M66.3 149.6a2.98 2.98 0 0 0-3.7 1.3l-.3 1.2v15.4M72.1 143.9l-6.6 5.5M73.3 159.9l-1 .9 .8-.5 6.5 2.6M74.1 159.4l-.8 .5M74.2 159.4l6.5 2.6M79.8 154.9h-.2M79.9 154.9l.1 .2M80.2 153.2l.4 .3M80.2 150.1l.7 .5"/>
<path d="M80.2 151.7l.7 .5M80.3 147.1l.7 .5v.3M80.3 148.6l.6 .5M80.3 145.5l.7 .6v.4M80.3 144l.6 .5M80.3 142.5l.7 .5v.3M80.3 140.9l.6 .5M80.5 151.9l1.9 .7M80.9 152.1l.1 .2M80.9 149.1l.1 .4-2.5 2.1M80.9 150.6l.1 .4M80.9 144.5l.1 .4"/>
<path d="M80.9 141.4l.1 .5-2.5 2M81 152.3v.2M81 146.5l-2.5 2.1M81 148l-2.5 2.1M81 152.5l-2.4 2M81 143.4l-2.5 2.1M81 151l-2.6 2.1M81 140.3l-2.5 2.1M81 147.9v.1M81 143.3v.1M81 144.8l-2.5 2.2M81 155.3l-.1 .1"/>
<path d="M81.3 154.9l-.2 .2-.1 .4M81.5 155l.3 .8M81.7 152.6h.2l.3 .2M81.7 152.6l-2.6 2.2M82.9 152.2h.1M82.9 152.2l-3.2 2.7M83.1 155.6l-.4 .1-.2 .4M83.1 152.2h.3l.4 .6M83.2 152.2h-.3M83.2 155.6l.1 .8M84.5 152.2v.1M84.5 152.2l.3 .1"/>
<path d="M84.5 152.2l-3.3 2.8M84.7 152.3a.66 .66 0 0 1 .6 .8l.1 .4M84.7 156.7l-.4 .1M84.8 156.8v.2M85.3 153.1l-3.3 2.8M86.2 152.8v.1M86.2 152.8l-3.4 2.8M86.2 152.8l.4 .2M86.4 153a.46 .46 0 0 1 .3 .7 .49 .49 0 0 0 .4 .7M86.7 153.8l-3.2 2.7M87.8 153.9l.4 .3M87.9 154l-.2-.1-.2 .1-3.3 2.8"/>
<path d="M87.9 154h.1M88 155.2l.4 .3M88 154.2a.28 .28 0 0 1 .2 .1 .28 .28 0 0 1 0 .4l-.2 .3M88 155l.2 .5h.4M88.2 154.2a1.93 1.93 0 0 1 1.3 2.5l-.2 .2 .2-.2M88.6 155.4l-.5-.5-2.8 2.3M89 156.4l.3 .5h.2M89.1 156.4v.3M89.2 155.4l.3 .4M89.3 155.5l-.1-.2-.6 .1-2.5 2.1M89.3 155.5h.1M89.4 155.7l.1 .1-.2 .4-2.1 1.8"/>
<path d="M89.6 158.9l.6-.4 .6 .3 .1 .3M89.7 158.1l.1 .2M89.8 158.2l.3 .3M90.3 157.1l.2 .4M90.3 157.3l-.1-.3-.6-.1-1.7 1.3M90.4 157.4l.1 .1-1.4 1.2M90.9 159.3h.1M90.9 158.9l.1 .4M91 159.3l-.2 .1M94.9 158.9l.6 .3M95.6 159.1a2.71 2.71 0 0 1 1.6 2.8M95.6 143.1l5.4 2.1a5.4 5.4 0 0 1 3.3 4.6v19.6l-1.2 .9v-19.5a5.4 5.4 0 0 0-3.3-4.6"/>
<path d="M95.6 144.5l4.2 1.7M95.6 140.4a10.3 10.3 0 0 1 8.9 7.7 6.3 6.3 0 0 1-.2 4.1M95.6 150.3l.2 .5-.2 .3M95.7 155.8a.57 .57 0 0 1 0 .8l-.3 1.6a4 4 0 0 1-1.5 1.7l.5 .2M97.7 141.5a.85 .85 0 0 1 .9 .4 .85 .85 0 0 1 0 .9 .85 .85 0 0 1-.9-.3 .85 .85 0 0 1 0-1zM102.2 146a.92 .92 0 0 1 1.1 1.1M104.3 158.2l6.2 2.5 .7 .1 1-.3 2.2-1.9M104.7 154.7l9.7 3.9M106.3 148.8l6.5 2.6M106.3 147.4l7.6 3.1M107.7 144.7a.69 .69 0 0 1 .9 .2 .69 .69 0 0 1-.1 .9 .83 .83 0 0 1-.8-1.1zM108.2 143.5h-.4"/>
<path d="M108.3 143.1l-2 1.6M110.3 159.3l.7-.3a.57 .57 0 0 1 .7 .6l-.7 .3a.57 .57 0 0 1-.7-.6zM112.3 152.4a.85 .85 0 0 1 .9 .3 .85 .85 0 0 1 .1 1 .85 .85 0 0 1-.9-.4 .85 .85 0 0 1-.1-.9zM112.8 151.4a2.71 2.71 0 0 1 1.7 2.3M114 150.4a2.71 2.71 0 0 1 1.6 2.3M114.4 153.7v4.9M115.6 152.7v6.6l-3.4 2.8-1 .3-.7-.1-6.2-2.5M122.4 146.8h-.1a.71 .71 0 0 1 .4-1 .71 .71 0 0 1 1 .5l.3 .5-.2 .6M122.5 151.5l.6-.1 .5 .4 .4 .6-.2 .6M122.5 151.5a.7 .7 0 0 0-.1 .9M122.5 151.4l.6-.2 .7 .4 .3 .7-.2 .6M122.5 146.1h.3l.5 .2"/>
<path d="M122.5 151.7l.3-.1 .5 .3M122.6 151.4l.5-.2 .7 .4 .3 .7-.1 .5M122.6 145.8l.5-.1 .7 .4 .3 .6-.1 .6M122.6 145.8h.1M122.7 145.7l.4-.2 .8 .3 .4 .7v.4l-.2 .3M122.7 151.3l.7-.2 .6 .5 .3 .5v.4l-.2 .2M122.8 145.7l.5-.2 .7 .4 .3 .8-.1 .4M122.8 151.2l.5-.1 .6 .3 .4 .8-.1 .5M122.9 145.6l.5-.2 .8 .4 .3 .6-.1 .5-.2 .1M122.9 151.1l.6-.2 .7 .5 .3 .6v.3l-.3 .3M122.9 145.5l.4-.1h.4l.5 .4 .3 .6-.2 .6M122.9 151.1l.7-.2 .6 .5 .3 .6-.2 .5"/>
<path d="M123.1 145.4l.5-.2 .8 .5 .3 .7-.3 .5M123.1 145.9a.93 .93 0 0 1 .5 1.6h-.1M123.1 145.9l-.5 .1-.3 .4 .3-.3h.4l.4 .3 .3 .5M123.1 151l.4-.2 .8 .3 .4 .8-.3 .5M123.1 151.5a.93 .93 0 0 1 .7 .6 .93 .93 0 0 1-.2 1h-.1M123.1 151.5h-.5l-.3 .4 .3-.3h.3l.5 .3 .3 .5M123.1 145.9h-.6l.6-.2 .7 .4 .3 .7-.2 .5M123.1 151.4h-.6M123.1 145.3l.6-.1 .7 .4 .3 .7-.2 .5M123.1 150.9l.6-.1 .7 .4 .3 .7-.2 .4M123.1 145.3v.1M123.1 150.9h.1"/>
<path d="M123.2 145.3l.6-.2 .8 .5M123.2 150.8l.7-.1 .7 .4M123.3 146.3l.4 .8a.51 .51 0 0 1-.3 .5 .51 .51 0 0 1-.6-.2M123.3 151.9l.4 .7a.51 .51 0 0 1-.3 .5 .51 .51 0 0 1-.6-.2M123.3 146.3a.59 .59 0 0 1 .4 .8 .59 .59 0 0 1-.7 .4l-.5-.4-.2-.7M123.3 151.9a.59 .59 0 0 1 .4 .7 .59 .59 0 0 1-.7 .4l-.5-.3-.2-.8M123.4 145.1h.1M123.4 150.7h.1M124 150.7l-.4-.1-.3 .2M124 145.1l-.3-.1-.4 .2 .3-.1h.4M124 150.7l-.3-.1-.4 .2M124.1 152.7h.1"/>
<path d="M124.2 147.1h-.1M124.5 152.3v.1M124.7 151.3a.76 .76 0 0 1-.1 1M124.7 145.7a.76 .76 0 0 1-.1 1M127.6 140.9v23.1l-12-4.7M128.8 151.9l21 8.3-45.4 38.1M128.8 145.1l.7-.6 1.2-.2 .9 .8 .4 .5 .1 .4-.1 1.1-3.2 2.7M129.8 143.4v1.1M130.3 143l1.9 .3M130.9 144.4l.7 .1 .6 .8M130.9 142.4l1.3 .2M131.3 142.2l1 .4"/>
<path d="M131.5 144.5l.6 .8 .8 .2M131.8 144.7l-.2 .1M132.2 146.1l.9-.8 .4 .1v1.3l-1.1 .9M132.2 146.1l.4 .1M132.2 145.3l.4 .1M132.2 146l-.1 .1M132.2 140.5l-.1 .1M132.3 142.6l-.1 .7zM132.6 140.7l.9-.8v4.8l-.9 .7zM133.5 145.4l-.9 .8v1l-.2 .4-.8-.1M135.4 141.7l-1.9 1.6M135.5 141.4l-.1 .3"/>
<path d="M38.5 172.1v2.3l65.9 26.2M55.5 171.8l3.2 1.2M55.5 171.2l3.2 1.3M55.5 172.3l3.2 1.3M55.5 171.2v-.4l.3-.3 3.2 1.3M55.6 171.2l-.1 .5M55.6 171.8l-.1 .5M59.1 172.2l1.6 .7v-1.7l17.5 6.9v1.7l1.6 .7v5.8l-1.6-.7v1.6l-17.5-6.9v-1.6l-1.6-.7zM59.1 171.5h.1M59.1 171.4a.62 .62 0 0 1 .1-.8 .62 .62 0 0 1 .9 .1l.2 .2a.68 .68 0 0 1 .4 .8 .68 .68 0 0 1-.8 .5l-.3-.1M59.1 179.3a.64 .64 0 0 1 .1-.9 .64 .64 0 0 1 .9 .1l.2 .2a.68 .68 0 0 1 .4 .8 .68 .68 0 0 1-.8 .5l-.4-.2M59.2 170.6l.6-.5a1 1 0 0 1 1.3 .6"/>
<path d="M59.2 171.7l-.5 .4M59.3 170.8a.85 .85 0 0 1 .9 .4 .85 .85 0 0 1 0 .9 .85 .85 0 0 1-.9-.3 .85 .85 0 0 1 0-1zM59.3 178.6a.85 .85 0 0 1 .9 .3 .85 .85 0 0 1 0 1 .85 .85 0 0 1-.9-.3 .85 .85 0 0 1 0-1zM59.3 171.8l-.2 .4-.4-.1v1.7l.4 .3M59.3 171.1l.4-.1 .4 .4v.5h-.4l-.4-.4zM59.3 178.8h.4l.4 .4v.4l-.4 .1-.4-.4zM59.4 170.2v.2M59.4 178.2l-.2 .2M59.4 170.2a.42 .42 0 0 1 .6-.4l20.2 8M59.5 172l.1 .1M59.8 171.1l-.5 .4M59.8 178.9l-.5 .4"/>
<path d="M60.1 171.6l-.4 .3M60.1 179.4l-.4 .3M60.6 179.8h.1M60.6 172h.1M60.7 171.9l-.2 .3M60.7 179.7l-.2 .2M61.1 168.5l-1.6 1.3M61.1 168.5l.4-.1 20.3 8a1.03 1.03 0 0 1 .6 1v8.4l-.1 .3M61.4 170.3l-.7 .9M62.3 167.5l-12.5-4.9-11.3 9.5 65.9 26.2M62.9 165.6l.4 .1M63.1 163.4l.9-.8 .3-.1 3 1.2"/>
<path d="M63.3 164.9a.95 .95 0 0 1 1.5 .5M63.3 165.7l.5 .6M63.5 164.7l-.2 .2-.4-.1 .1-1.1a.42 .42 0 0 1 .6-.3l2.8 1.1-.4-.1-.6 .5M64.2 164.9l.5 .6M64.2 165l-.3-.2-1 .8v1.4M64.2 165l-.9 .7M65.2 162.9a.62 .62 0 0 1 1 .4M65.4 162.9l.6 .3M65.4 164.9l-4.3 3.6M66 164.9l20.1 7.9a1.03 1.03 0 0 1 .6 .9v8.5l-.1 .3M66 164.8l-.5 .1M67 163.6l1.4-1.2 .5-.2 3.7 .3 4.9 2 11 6.3"/>
<path d="M72.2 161.1l-1.4 1.2M72.3 160.9l.8-.5 6.5 2.6M72.3 160.7l-.1 1.8M72.6 160.4v-.9l-.9-1.1-.5-.3-1.1 .2-5.3 4.4M72.8 160.8a1.28 1.28 0 0 1 1.4 .5 1.28 1.28 0 0 1 0 1.5 1.28 1.28 0 0 1-1.3-.5 1.28 1.28 0 0 1-.1-1.5zM73.1 160.4h.1M73.3 160.8a1.55 1.55 0 0 0 1.2 1.5M73.7 160.9l.2 .6 .6 .3M74.8 163.4a2.81 2.81 0 0 1 3.2 1.3M75.4 163.6h.7l.7 .4M76.4 164a1.45 1.45 0 0 1 1.4 .6M78.2 178.1l.6-.8v.8"/>
<path d="M78.2 164.8l10.4 4.2 .4 .4M78.4 163.1a1.28 1.28 0 0 1 1.4 .5 1.28 1.28 0 0 1 0 1.4 1.28 1.28 0 0 1-1.3-.5 1.28 1.28 0 0 1-.1-1.4zM78.5 179.3a.65 .65 0 0 1 .1-1 .65 .65 0 0 1 .9 .1l.3 .3a.68 .68 0 0 1 .3 .8 .68 .68 0 0 1-.7 .4l-.3-.1M78.6 179.4l-.4 .4M78.7 178.6a.85 .85 0 0 1 .9 .3 .85 .85 0 0 1 0 .9 .85 .85 0 0 1-.9-.3 .85 .85 0 0 1 0-.9zM78.7 178.8l.4-.1 .5 .4v.5l-.5 .1-.4-.4zM78.8 163a1.55 1.55 0 0 0 1.3 1.5M79 179.8h.1M79.2 177.9a1.09 1.09 0 0 1 1.1 .3 1.09 1.09 0 0 1 .2 1.2l-.6 .5M79.2 177.9l-.6 .4M79.2 178.8l-.5 .5M79.3 163.1l.2 .7 .6 .3"/>
<path d="M79.6 179.3l-.5 .4M79.6 162.9v.1M79.6 163l.8 1M79.6 162.9h.1M79.7 162.9l.8 1.1v1.7M80.1 179.7l.7 .3-1 .5M80.2 177.8a1.03 1.03 0 0 1 .6 .9v8.4l-.2 .4h-.4M80.4 164v.1M80.4 164.1v1.6M80.7 162h.1M80.7 162l.8 1.1M81.5 163.1h.1"/>
<path d="M81.5 163.2v3M87.2 173.4v8.4M87.2 173.4a1.03 1.03 0 0 0-.7-.9l2.8 1.1a1.03 1.03 0 0 1 .7 .9v1l-.4-.1M87.4 171.7l2.8 1.1 .5 .4 .2 .5M88.5 170.7l.3 .2a1.53 1.53 0 0 1 .3 1.5M88.9 174.6l.6 .8 .8 .2M89 169.4v1.8M89.1 174.8v.3M89.5 172.5l5.3-4.4 1.1-.2 1.3 1.1 .2 .6-.1 1.1-5.5 4.6M89.6 175.4l-.2-.3a.77 .77 0 0 0-.7-.6 .77 .77 0 0 0-.7 .6 1.12 1.12 0 0 0 1.6 1.1M89.9 172.7a.66 .66 0 0 1 1.1 .4l.2 .3a.83 .83 0 0 1 .5 1.2v.2a.44 .44 0 0 1 0 .5 .44 .44 0 0 1-.5 .2h-.3M90 176.3l.9-.8v4.8l-.9 .8z"/>
<path d="M90.1 172.7a1.78 1.78 0 0 1 1.3 2.6l-.6 .2M90.2 175.4l.2 .1M90.2 175.3l.3 .1M90.8 173.4a1.08 1.08 0 0 1 .3 1.7h-.6M90.8 173.5a.71 .71 0 0 1 .3 1.1l-.2 .1M90.9 173.7v1.1l-.9 .7M90.9 174.5l.4-.1zM90.9 174.3l.4 .1M90.9 174l.4 .2-.4-.2M90.9 173.6l.3 .4M90.9 179.2a.58 .58 0 0 1 .4 .5 .58 .58 0 0 1-.3 .5h-.1M90.9 177l3.9-3.3 1.2-.2 .8 .6 .5 .8v1.3l-5.5 4.7"/>
<path d="M90.9 178.6l.2 .3a.78 .78 0 0 1 .7 .8l-.1 .6a.45 .45 0 0 1 .1 .6 .45 .45 0 0 1-.6 .1l-.3 .1M90.9 179.8l.4 .1-.4-.1M90.9 179.5l.4 .3M90.9 179.1l.3 .4M90.9 175.5l-.4-.1-.9 .8 .4 .1M90.9 178.7l.5 .6a1.04 1.04 0 0 1 .3 1.1 1.04 1.04 0 0 1-.9 .7M90.9 179a.94 .94 0 0 1 .5 .9 .94 .94 0 0 1-.6 .8h-.3M91.2 180h-.3M91.3 180l-.4 .1M94.4 160.1l.6 .4 .8 .8M100.8 163.4l-.8 .9-.3 1v22.2M100.8 169.4l2.3 .9"/>
<path d="M149.8 160.2v2.3l-45.4 38.1v-2.3M78.5 187a.64 .64 0 0 1 .1-.9 .64 .64 0 0 1 .9 .1l.3 .2a.68 .68 0 0 1 .3 .9 .68 .68 0 0 1-.7 .4l-.3-.1M78.6 187.1l-.4 .1M78.7 186.3a.85 .85 0 0 1 .9 .3 .85 .85 0 0 1 0 1 .85 .85 0 0 1-.9-.3 .85 .85 0 0 1 0-1zM78.7 186.6l.4-.1 .5 .4v.5h-.5l-.4-.4zM78.8 185.9h.1M78.9 185.9l-.3 .2M79 187.5l.1 .1M79.2 186.6l-.5 .4M79.6 187.1l-.5 .3M80.1 187.5h.1M80.4 186a.87 .87 0 0 1 .1 1.2l-.6 .4"/>
<path d="M80.8 185.8l-1 .5M84.3 185.5a1.8 1.8 0 0 1-1.6 .2M87.2 181.8l-.2 .3-6.3 5.4M87.7 182.7l-3.4 2.9M88.9 180.2l.6 .8 .8 .1M89.1 180.3l-.1 .2M90 181.1l-.4-.2-.2-.3a.77 .77 0 0 0-.7-.5 .77 .77 0 0 0-.7 .6 1.12 1.12 0 0 0 1.6 1M90.2 180.9l.2 .1M90.2 180.9l.3 .1M90.9 182.1v-1l-.9 .8-.1 1.2-.3 .2-2.8-1M90.9 181.1l-.4-.1-.9 .7 .4 .2M90.9 182.1l-.2 .4-.9 .8"/>
</g>
<g fill="#000">
<circle cx="85.2" cy="46.3" r=".18"/>
<circle cx="112.8" cy="58" r=".18"/>
<circle cx="113.6" cy="55.8" r=".18"/>
<circle cx="81.9" cy="77.7" r=".18"/>
<circle cx="86.5" cy="77.6" r=".18"/>
<circle cx="77.6" cy="84.4" r=".18"/>
<circle cx="78.9" cy="80.3" r=".18"/>
<circle cx="86.8" cy="90.8" r=".18"/>
<circle cx="89.6" cy="80.1" r=".18"/>
<circle cx="91" cy="87.1" r=".18"/>
<circle cx="118.1" cy="85.7" r=".18"/>
<circle cx="179.6" cy="83.8" r=".18"/>
<circle cx="81.4" cy="106.7" r=".18"/>
<circle cx="82" cy="106.2" r=".18"/>
<circle cx="81" cy="135.2" r=".18"/>
<circle cx="81.2" cy="136.7" r=".18"/>
<circle cx="82" cy="135.9" r=".18"/>
<circle cx="81.6" cy="152.7" r=".18"/>
<circle cx="82.9" cy="152.2" r=".18"/>
<circle cx="84.9" cy="152.3" r=".18"/>
<circle cx="87.8" cy="153.9" r=".18"/>
</g>
<!-- layer: TITLEBLOCK -->
<path d="M20 240.1h180v46.9h-180zM20 250h180M44 240.1v9.9M78 240.1v46.9M139 240.1v46.9M78 260.1h122M139 277.1h61M149 277.1v9.9M185 277.1v9.9" fill="none" stroke="#000" stroke-width=".25"/>
<g fill="none" stroke="#000" stroke-width=".21">
<path d="M112.8 19.9h7.5v7h-7.5zM59.7 26.1h7.2v7.2h-7.2zM66.9 29.7h7.1l6 9.4M112.8 23.4h-5.7l-6.6 21.1M132.8 38.9h-7.4l-18.6 48M132.8 35.3h8.2v7.1h-8.2zM57 59.9h7.1v7.1h-7.1zM151.4 50.6h-4.2l-4.1 10.1M151.4 47.1h8.1v7h-8.1zM64.1 63.5h5.6M135.7 77.4l.3 .3h2.5M136.6 72l-8.9 7.5"/>
<path d="M138.5 74.2h8.2v7h-8.2zM53.8 93.8h8.3v7.1h-8.3zM55.8 82.3h7v7h-7zM77.6 82.2l-9.3 3.6h-5.5M78.9 88.2l-13.3 9.1h-3.5M55.8 106.3h7.1v7.2h-7.1zM62.9 109.9h5.9M138.3 112.6h8.2v7.1h-8.2zM152.6 114l-3.2 2.1h-2.9M55.7 121.9h7.2v7.2h-7.2zM91.4 125.4l-28.5 .1M142.8 130.7h-9.1l-26.9 13.8"/>
<path d="M142.8 127.2h7v7h-7zM156.4 156.7h7v7h-7zM114.4 163.2l23.6 28h5.4M132.3 160.2h24.1M143.4 187.7h7.2v7.1h-7.2zM94 206.5h7v7h-7zM99.1 202.3l-1.6 4.2"/>
</g>
<g fill="#000" stroke="#000" stroke-width=".21">
<path d="M80 39.1l3.6 1.9-3.4 2.2zM97.5 47.3l3-2.8 .9 4zM69.7 63.5l3.6-2-.1 4zM131.9 76l3.1-2.6 .7 4zM139.9 63.1l3.2-2.4 .6 4zM80.1 79l1.5 3.7-4-.5zM80.6 84.5l2.4 3.3-4.1 .4zM103.6 89.5l3.2-2.6 .6 4zM68.8 109.9l3.5-2v4.1zM154.5 110.4l2.2 3.4-4.1 .2zM91.4 125.4l3.5-2v4.1zM102.7 144.3l4.1 .2-2.2 3.4z"/>
<path d="M110.6 161.8l3.1-2.6 .7 4zM128.8 158.2l3.5 2-3.5 2zM98.6 198.3l3.7 1.5-3.2 2.5z"/>
</g>
<text font-size="7" x="79" y="270.6">Full Assembly</text>
<g font-size="4.9">
<text x="114" y="25.2">11</text>
<text x="121.9" y="24.7">Support Triangle</text>
<text x="28.6" y="31">Back Support</text>
<text x="62" y="31.5">8</text>
<text x="134" y="40.6">10</text>
<text x="142.4" y="40.1">Upper Arm</text>
<text x="152.6" y="52.4">12</text>
<text x="161" y="51.9">Gripper Support</text>
<text x="44" y="65.2">Rack</text>
<text x="59.2" y="65.2">5</text>
<text x="139.7" y="79.5">14</text>
<text x="148.4" y="79">Arm Spacer</text>
<text x="40.7" y="87.5">Pinion</text>
<text x="57.9" y="87.6">7</text>
<text x="38.4" y="99.1">Shafts</text>
<text x="55.1" y="99">16</text>
<text x="27" y="111.6">Rack Holder</text>
<text x="58" y="111.6">6</text>
<text x="120.1" y="117.4">Gripper</text>
<text x="139.5" y="117.9">13</text>
<text x="30.6" y="127.2">Lower Arm</text>
<text x="58" y="127.2">9</text>
<text x="145" y="132.4">4</text>
<text x="151.3" y="132.4">Collars</text>
<text x="158.6" y="162">2</text>
<text x="164.9" y="161.5">Supports</text>
<text x="145.7" y="193">3</text>
<text x="152" y="193">Brackets</text>
<text x="96.3" y="211.8">1</text>
<text x="102.4" y="211.7">Base Plate</text>
<text x="79" y="248.5">ERA</text>
<text x="113" y="248.5">28-02-2023</text>
<text x="189.1" y="285.7">1/1</text>
</g>
<g font-size="4.2">
<text x="22.5" y="261.1">Only Major Components are</text>
<text x="40.3" y="266.1">Labelled.</text>
</g>
<g font-size="2.5">
<text x="21" y="242.9">Dept.</text>
<text x="45" y="242.9">Technical reference</text>
<text x="79" y="242.9">Created by</text>
<text x="140" y="242.9">Approved by</text>
<text x="79" y="252.8">Document type</text>
<text x="140" y="252.8">Document status</text>
<text x="79" y="262.9">Title</text>
<text x="140" y="262.9">DWG No.</text>
<text x="140" y="279.9">Rev.</text>
<text x="150" y="279.9">Date of issue</text>
<text x="186" y="279.9">Sheet</text>
</g>
</svg>
